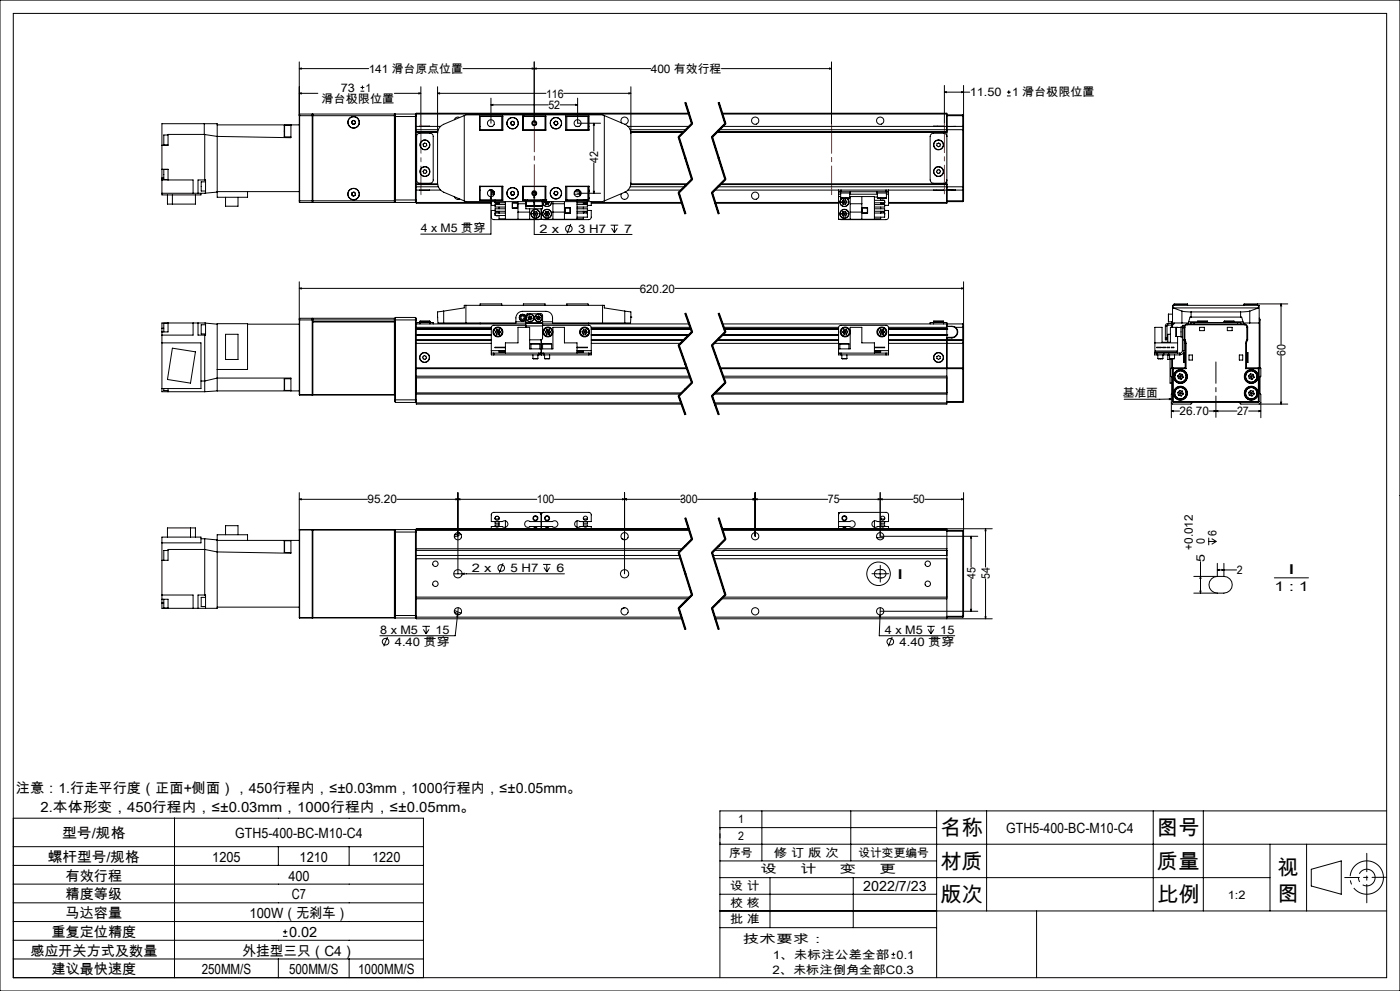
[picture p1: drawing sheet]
<svg xmlns="http://www.w3.org/2000/svg" width="420mm" height="297mm" viewBox="0 0 420 297" stroke-linecap="round" stroke-linejoin="round" font-family="sans-serif">
<g fill="none" stroke="#000" stroke-width=".3">
<path d="M0 0h420v297h-420zM4 4h412v289h-412zM89.8 18.6v41.6M160.3 18.6v18.3M249.4 18.6v18.8M61.3 37.1v3.2M65.2 37.4h24.6M85.4 37.5v3.5M85.4 37.5h1.9M87.3 37.4v3.9l-22.1-.4-3.8-.6M89.8 20.6l.6-.2v.3zM89.8 28l.6-.2v.3z"/>
<path d="M89.8 28h5.6M89.8 20.6h20.8M89.9 34.2l-.1 .5h28.5M89.9 34.2v26.5M89.9 34.2h3.8M93.7 34.2v26.5M93.7 34.2l.1 .1M93.8 34.3v26.3M93.8 34.2v26.5M93.8 34.2v.1M93.8 34.2h24.6M105.5 36.8l.4 .4"/>
<path d="M105.7 36.2l-.2 .6M106.3 36.1l.3 .5M106.3 36.1l-.6 .1M106.4 37.1l-.5 .1M106.6 36.6l-.2 .5M108.2 27.3h1.1M108.2 26.2h1.1M108.7 25.6v1.2M118.3 28h8M118.3 34.7v25.5M118.4 34.2l-.1 .5M118.4 34.4v.5"/>
<path d="M118.4 34.2v.2M118.4 34.9v25M118.4 34.9h6.5M118.6 34.2v26.5M118.6 34.2h6M118.6 34.2l-.2 .2M124.6 34.2v26.5M124.6 34.2l.3 .2M124.9 34.4v.5M124.9 34.2v.2M124.9 34.9v25M124.9 37.9h7.3"/>
<path d="M124.9 39.6h6.4M124.9 39.7h6.4M124.9 34.2h81.8M124.9 38.9h6.6M124.9 39.5h6.4M125.7 27.8l.6 .2-.6 .1zM125.9 37.9h3M126.3 26v11.4M131.3 28l.6-.2v.3zM131.3 26v29.4a2.98 2.98 0 0 0 1.8 2.2l6.2 2.6M131.3 28h32.5M137.9 35.2h-.1a1.1 1.1 0 0 0-1.5 .7"/>
<path d="M138.9 20.6h56.3M139.3 34.6l-6.2 2.6a2.94 2.94 0 0 0-1.8 2.8M139.3 34.6v25.6M139.3 34.6l.5-.2h41l.5 .2M143.9 37.9h.1M143.9 38.9h.1M143.9 34.8h6.9v4.2h-6.9zM144 38.9h6.8M146.8 37.9h.9M147.3 31.4l.6-.1v.3zM147.3 29.4v7.5M147.3 31.4h17.2"/>
<path d="M150.5 34.9v4M150.8 34.9h-6.8v4.1M153.2 36.9l.3 .5M153.5 37.4h.6M153.5 36.4l-.3 .5M153.5 36.4h.6M154.1 36.4l.2 .5M154.3 36.9l-.2 .5M156.8 34.8h7v4.2h-7zM156.8 34.9h7M156.8 38.9h7M157 34.9v4"/>
<path d="M157.2 34.8l.1 .1M159.7 20.4l.6 .2-.6 .1zM160.3 20.6l.6-.2v.3zM163.5 34.9v4M166.2 36.7l.1 .6M166.3 37.3l.6 .2M166.7 36.3l.5 .2M166.7 36.3l-.5 .4M167.2 36.5l.1 .6M167.3 37.1l-.4 .4M168 31.4h5.3M169.1 28h20.2"/>
<path d="M169.7 34.9h6.8v4.1M169.7 34.8h7v4.2h-7zM169.7 38.9h6.8M170 34.9v4M172.7 31.3l.6 .1-.6 .2zM172.8 37.9h.9M173.3 29.4v7.5h6.9M176.4 34.9v4M176.5 37.9h.2M176.5 38.9h.2M178.2 36.9l.1 .6h-.3zM178.2 36.9v8.4"/>
<path d="M181.3 34.6l6.1 2.6a2.94 2.94 0 0 1 1.9 2.8M181.3 34.6v25.6M186.5 36.9a1.09 1.09 0 0 1 .3-1.7 1.09 1.09 0 0 1 1.6 .6 1.09 1.09 0 0 1-.9 1.4M188.4 37.9h18.4M188.7 27.8l.6 .2-.6 .1zM189.1 38.9h16.7M189.2 39.5h15.9M189.3 26v28.8a3 3 0 0 1-1.9 2.8l-6.1 2.6M189.3 39.6h15.7M189.3 39.7h15.7M205.4 30.8l2 6.3M205.6 30.7l2 6.4-4 4 4 12.6-4 4 2 6.4"/>
<path d="M205.8 30.7l2 6.3M206.6 33.9h-81.7v.3M207.5 36.9l-4 4M207.7 37.2l-4 4M215 39.7h69.1M215.1 39.6h69M215.2 39.5h68.9M215.4 30.8l2 6.3M215.6 30.7l2 6.4-4 4 4 12.6-4 4 2 6.4M215.8 30.7l2 6.3M215.8 38.9h73M216.4 20.6h33"/>
<path d="M216.6 33.9h67.5v.3M216.7 34.2h67.4M216.8 37.9h68.8M217.5 36.9l-4 4M217.7 37.2l-4 4M248.8 20.4l.6 .2-.6 .1zM280.1 37.9h3M283.3 27.6l.6-.1v.3zM283.3 27.6h7.6M283.3 25.6v11.5M284.1 34.2v4.7M284.1 38.9v17.1"/>
<path d="M284.1 34.4h4.7M284.1 34.7h4.7M285.6 37.9h-1.5v1M285.6 37.9h1.1M285.6 37.9h.1M286.7 37.9h-1.1M286.7 37.9h2.1M288.5 27.5l.6 .1-.6 .2zM288.8 37.9v1M288.8 37.9l.3 .2M288.8 38.9h.3M288.8 34.4l.3 .2-.3 .1"/>
<path d="M288.8 34.4v.3M288.8 34.7v3.2M288.8 38.9v17.1M289.1 38.1v.8M289.1 38.9v17.1M289.1 25.6v12.5M302.1 28.7h1.1M302.1 27.6h1.1M302.6 27.1v1.1M48.6 50.7v2.7M48.6 50.7v-13.6h16.6v22h9.1v-1.7M48.6 53.4v5h11.7v-.5"/>
<path d="M48.6 53.9h9.3v4M48.6 50.7h1.8v3.2M48.6 53.4h.5M50.2 58.4v2.8h8.4v-2.8M50.4 50.8h-1.3v3h1.3M50.4 40.5h-1.3v3h1.3M51.7 58.4v2.8M61.3 40.3h-10.9v3.2h-1.8M61.3 40.3h.1M61.4 40.3v13.6M61.7 54.5h-1.3v2.8h1.3M61.7 57.9h-13.1"/>
<path d="M61.7 57.9v-4h-2.3v4M65.2 57.4h24.6M65.2 57.6l-3.5 .3M67.7 59.1v2.7h3.7v-2.7M85.4 41h1.9M105.6 58.4l.4 .3M105.6 57.8v.6M106.2 57.6l.4 .4M106.2 57.6l-.6 .2M106.5 58.5l-.5 .2M106.6 58l-.1 .5M118.4 59.9v.5"/>
<path d="M118.4 59.9h6.5M124.9 59.9v.5M124.9 55.2h6.4M124.9 57h7.3M124.9 56h6.6M124.9 55.3h6.4M125.4 40.1l3.6-.2a.96 .96 0 0 1 1 1v13a.96 .96 0 0 1-1 1h-3a.96 .96 0 0 1-1-1v-13.2zM125.9 57h3M126.9 43.2l.5-.3 .6 .2v.5l-.5 .4-.5-.2zM127.2 50.9l.6 .1 .3 .5-.4 .5-.6-.1-.2-.5zM136.3 58.9a1.07 1.07 0 0 0 1.6 .7M143.9 57h.1"/>
<path d="M143.9 55.8h6.9v4.2h-6.9zM143.9 56h.1M144 55.8v4.1h6.8M144 55.9h6.8M146.8 57h.6M147.3 59l.1 .6h-.3zM147.3 56.9v13.3h-21.1M147.4 57.5h.7M147.4 57h.3M147.4 57.5v.7M147.4 57v.5M147.4 58.2v.8"/>
<path d="M147.4 59.9v.1M147.4 58.2h.6M147.9 57.5v.4h.4M148 57.9v.8M148.1 57.3v.2M148.1 57.5h.1M148.5 59.9v.1M150.5 55.9v4M153.2 58l.3 .4M153.5 57.4l-.3 .6M153.5 58.4h.6M154.1 57.4l.2 .5"/>
<path d="M154.1 57.4h-.6M154.3 57.9l-.2 .5M156.8 55.8h7v4.2h-7zM156.8 59.9h7M156.8 55.9h7M157 55.9v4M157.3 59.9l-.1 .1M157.8 59.9v.1M158.3 59.9v.1M159.8 57.9h1M160.1 57.5h.4M160.3 58.7l.1 .6h-.3z"/>
<path d="M160.3 57.2v13.1h29.3M162.3 59.9v.1M162.8 59.9v.1M163.5 55.9v4M163.8 59.9h.1M163.8 59.9l-.1 .1M166.2 58.1l.4 .4M166.4 57.5l-.2 .6M166.9 57.4l.4 .4M166.9 57.4l-.5 .1M167.2 58.3l-.6 .2M167.3 57.8l-.1 .5"/>
<path d="M169.7 55.8h7v4.2h-7zM169.7 55.9h6.8M170 55.9v4M172.3 58.2h1.7M172.3 57.5h1.9M172.8 57h.9M173 58.9h.1M173.1 59.9v.1M173.3 57.9h6.9M173.9 57.5v.4h.4M174 57.9v.8M175 59.9v.1"/>
<path d="M176.4 55.9v4M176.5 59.4h.2M176.5 59.3h.2M176.5 55.8v4.1h-6.8M176.5 57h.2M176.5 57.5h.2M176.5 56h.2M176.5 57.9h.2M176.6 57v.5M176.7 59.4h.1M178 57.3h.3l-.1 .6zM178.2 48.8v9.1"/>
<path d="M187.5 57.6a1.1 1.1 0 0 1 .9 1.4 1.1 1.1 0 0 1-1.5 .6 1.1 1.1 0 0 1-.4-1.6M188.4 57h16M189.1 56h16.3M189.2 55.3h16.8M203.4 41.1l4 12.7M203.4 57.8l2 6.3M203.8 41l4 12.7M203.8 57.7l2 6.3M206.2 55.2h-16.9M207.5 53.6l-4 4M207.7 53.9l-4 4M213.4 41.1l4 12.7"/>
<path d="M213.4 57.8l2 6.3M213.8 41l4 12.7M213.8 57.7l2 6.3M214.4 57h37.2M215.4 56h73.4M216 55.3h68.1M216.1 55.2h68M217.5 53.6l-4 4M217.7 53.9l-4 4M251.6 57.5h.7M251.6 57h.7M251.6 57.5v.7"/>
<path d="M251.6 58.2v7.5h10.7v-6.8h-7.4M251.6 57v.5M251.6 58.9h.6M251.6 58.2h.6M252.1 57.5v.4h3v-.4M252.2 59.3h2.7M252.2 57.9v1.4M252.3 57v.5M252.3 57h13.5M252.3 57.5h13.5M252.7 59.4a1.35 1.35 0 0 0-.4 2 1.35 1.35 0 0 0 2.1 0 1.35 1.35 0 0 0-.5-2M252.8 59.4a1.31 1.31 0 0 0-.5 2 1.31 1.31 0 0 0 2 0 1.31 1.31 0 0 0-.5-2"/>
<path d="M252.9 59.9l-.3 .7M252.9 59.9l.4 .7M253.7 59.9h-.8M253.7 59.9l.4 .7M253.7 59.9l-.4 .7M254.9 57.9v1.4M254.9 58.2h8.3M255.1 58.9v6.8M258.6 58.9v6.8M262.3 59.1h.9M263.1 57.5v.4h3v-.4M263.2 59.3l.1 .1"/>
<path d="M263.2 59.3h2.7M263.2 57.9v1.4M263.3 59.4h.1M264.2 59.4v.6M265.8 57.5h.8M265.8 57h.8M265.8 57v.5M265.9 59.3l-2.6 .1M265.9 57.9v1.4M265.9 58.2h.7M266.6 57.5v.7M266.6 57v.5"/>
<path d="M266.6 58.2v3.4h-1.2M266.6 57h19M280.1 57h3M281.1 43.1l.5-.2 .5 .3-.1 .6-.5 .2-.5-.4zM281.2 51l.5-.1 .4 .4-.2 .6-.5 .1-.4-.5zM284.1 40.9a.96 .96 0 0 0-1-1h-3a1.02 1.02 0 0 0-1.1 1v13a1.02 1.02 0 0 0 1.1 1h3a.96 .96 0 0 0 1-1M284.1 56v4.7M284.1 56v.9h1.5M285.6 56.9l1.1 .1M285.6 57h1.1M285.6 56.9v.1M286.7 57h2.1"/>
<path d="M288.8 56h.3M288.8 56v1M288.8 57v3.2M289.1 56v.7M289.1 56.7l-.3 .3M289.1 56.7v3.5M89.8 60.2l.1 .5M89.8 60.2h28.5M89.9 60.7h3.8M93.8 60.6h.1M93.8 60.6l-.1 .1M93.8 60.6v.1"/>
<path d="M93.8 60.7h24.5M118.3 60.2v.5M118.3 60.6h.1M118.4 60.4v.2M118.4 60.6l-.1 .1M118.4 60.4l.2 .3M118.6 60.7h6M124.9 60.7v.2h22.5M124.9 60.4v.3M124.9 60.4l-.3 .3M124.9 60.7h22.5M139.3 60.2l.5 .2h41l.5-.2"/>
<path d="M147.4 60.4v1.2h1.1M148.5 63.1h-1.1v2.3l.7 .4 13.9-.1M148.5 60.7h.1M148.5 60.4v.3zM148.5 60.8h3.1M148.5 63.9v.3M148.6 60.8a.61 .61 0 0 0 .5 .4 .61 .61 0 0 0 .6-.4v.5M148.6 60.9h1M148.8 64.6h.7M149.7 63.3v.5a.63 .63 0 0 0-.6-.3 .63 .63 0 0 0-.5 .3M149.7 62.1v.5M149.7 64.6v1h1.9"/>
<path d="M151.6 60.4v5.3h21.5v-5.3M151.6 61.3h-3.1v.8h3.1M151.6 62.6h-3.1v.7h3.1M151.6 63.8h-3.1v.8h3.1M153.7 60.8h1.6v1.6h-1.6zM153.7 60.8h1.5v1.5h-1.5zM155.4 60.4v5.3M155.4 63.6h3.5M155.4 61.1h2.4M157.8 60.4v.3M157.8 61.8v.8h5v-.8M157.8 60.7v1.1"/>
<path d="M157.8 60.7h.1M157.8 61.8h5M157.9 61.6l2.2 .1M157.9 61.6h2.3M157.9 60.4v1.2M158.9 62.6v3.1M159.9 64.1h1.5M159.9 64.1l.4 .6M160.1 61.7h.1M160.2 60.7h.2M160.2 60.4v1.2M160.2 63.4h.8"/>
<path d="M160.2 63.4l-.3 .7M160.2 63.4l.4 .7M160.3 64.7h.7M160.4 61.6h2.3M160.4 60.4v1.2M160.6 64.1l-.3 .6M160.6 64.1l.4 .6M161 63.4l.4 .7M161 63.4l-.4 .7M161.4 64.1l-.4 .6M162.4 62.6v3.1M162.7 60.7h.1"/>
<path d="M162.7 60.4v1.2M162.8 60.7v1.1M162.8 60.4a1.31 1.31 0 0 0 1.3 1.5 1.31 1.31 0 0 0 1.4-1.5 1.35 1.35 0 0 1-1.4 1.5 1.35 1.35 0 0 1-1.3-1.5v.3M162.9 60h.1M163.4 64.1h1.5M163.4 60.6h1.5M163.4 60.6l.4 .6M163.4 64.1l.4 .6M163.5 60.4l-.1 .2M163.8 63.4h.7M163.8 61.2h.7M163.8 63.4l-.4 .7"/>
<path d="M163.8 64.7h.7M163.8 63.4l.3 .7M164 60.4l.1 .2M164.1 60.6l-.3 .6M164.1 60.6l.4 .6M164.1 64.1l-.3 .6M164.1 64.1l.4 .6M164.2 60.4l-.1 .2M164.5 63.4l.4 .7M164.5 63.4l-.4 .7M164.8 60.4l.1 .2M164.9 60.6l-.4 .6"/>
<path d="M164.9 64.1l-.4 .6M165.9 60.4v5.3M165.9 63.6h3.4M165.9 61.1h3.4M169.3 60.4v5.3M169.5 62.3h1.6v1.6h-1.6zM169.5 62.3h1.5v1.5h-1.5M171.2 67.1l-1.1 2.9M173.1 61.3h3.1v.8h-3.1M173.1 62.6h3.1v.7h-3.1M173.1 63.8h3.1M173.1 60.8h3.1"/>
<path d="M175 63.3v.5a.63 .63 0 0 1 .6-.3 .63 .63 0 0 1 .6 .3M175 62.1v.5M175 65.1v.5h-1.9M175.1 60.9h1M175.3 60h.7M176.2 60h.1M176.2 60.8a.61 .61 0 0 1-.6 .4 .61 .61 0 0 1-.6-.4v.5M176.2 63.9v.3M176.2 63.1h1.2v2.1l-.2 .4-.6 .2-13.9-.1M176.2 63.8v1.3h-3.1M176.2 60.7h.1M176.2 60.4v.3z"/>
<path d="M177.4 60.4v1.2h-1.2M177.4 60.9h27.2M177.4 60.7h27.1M183.2 67.5h2.3M183.5 68.4l.8 1.3M184.3 67.5v2.2M185.2 68.4l-.9 1.3M214.5 60.7h37.1M214.6 60.9h37M252.6 64.1l.3 .6M252.6 60.6l.3 .6M252.6 60.6h1.5"/>
<path d="M252.9 63.4h.8M252.9 63.4l-.3 .7M252.9 63.4l.4 .7M253.3 64.1h-.7M253.3 64.1h.8M253.3 64.1l-.4 .6M253.3 64.1l.4 .6M253.3 60.6l-.4 .6M253.3 60.6l.4 .6M253.7 63.4l.4 .7M253.7 63.4l-.4 .7M253.7 61.2h-.8"/>
<path d="M253.7 64.7h-.8M254.1 64.1l-.4 .6M254.1 60.6l-.4 .6M255.1 63.6h3.5M255.1 61.1h3.5M258.7 62.3h1.6v1.6h-1.6zM258.7 62.3h1.5v1.5h-1.5zM262.3 60h3.1v.8M262.3 61.3h3.1v.8h-3.1M262.3 62.6h3.1v.7h-3.1M262.3 63.8h3.1M262.3 60.8h3.1"/>
<path d="M264.2 63.3v.5a.63 .63 0 0 1 .6-.3 .63 .63 0 0 1 .6 .3M264.2 62.1v.5M264.2 65.1v.5h-1.9M264.3 60.9h1M264.5 60h.6M265.4 60.8a.61 .61 0 0 1-.6 .4 .61 .61 0 0 1-.6-.4v.5M265.4 60.4v.3M265.4 63.9v.3M265.4 63.1h1.2v2.1l-.3 .4-.5 .2-13.8-.1M265.4 63.8v1.3h-3.1M265.4 60.7h.1M266.6 60.7h17.5"/>
<path d="M284.1 60.7v.2h-17.5M284.1 60.2h4.7M284.1 60.4h4.7M288.8 60.2h.3M288.8 60.2v.2M289.1 60.2l-.3 .2M48.6 98.4v1.1M48.6 99.5v17.9h12.8M48.6 98.4h.5M50.4 96.9h-1.3v2.6M50.4 96.8v2.7h-1.8M57.9 96.8v3.6h-9.3"/>
<path d="M59.4 96.8v3.6h2.3v-3.6M61.7 97.3h-1.3v2.8h1.3M61.7 96.8h-13.1v1.6M61.7 96.8l3.5 .4M74.3 97.2h15.5M89.8 86.4l.6-.1v.3zM89.8 84.5v33.8M89.8 86.4h102.1M89.9 95.4l-.1 .5h35.1M89.9 95.4v23M89.9 95.4h3.8M93.7 95.4v23"/>
<path d="M93.7 95.4l.1 23h24.6M93.8 96.4h24.6zM118.6 95.1v25.5M118.6 95.1l-.2 .3v24.4M118.6 95.1h6M124.6 95.1v25.5M124.6 95.1l.3 .3v.5M124.9 97.1h32.9M124.9 98.6h22.5M124.9 98.7h22.5M124.9 98.1h22.5M124.9 98.5h22.5"/>
<path d="M124.9 95.9v14.3M126 96.6v.1M126 96.3h3M126 96.7h-1v.4M126 96.6h3M126 96.7h3M126 96.3v.3M126 96.7v.4M129 96.6l-.1 .1M129 96.7h1v.4M129 96.3v.3M129 96.7v.4"/>
<path d="M133.1 96.8h21.7a3.2 3.2 0 0 1 .6-2.9l.6-.5 .8-.1h7a1.93 1.93 0 0 1 2 2v1.5h21.6M133.1 93.2l-1.8 .3 .1 3.3h1.7M133.1 93.2l6.2-.9v-.8h42v.8l6.1 .9M133.1 93.2v3.6M139.8 91.5v5.3M144 91.5v-.4h6.5v.4M144 96.8v.3M148.6 99.4l.3 .7M148.6 99.4l.8 .1M149 98.8l.8 .1M149 98.8l-.4 .6M149 98.8l.4 .7"/>
<path d="M149.4 99.5l.7 .1M149.4 99.5l-.5 .6M149.4 99.5l.3 .7M149.8 98.9l.3 .7M149.8 98.9l-.4 .6M150.1 99.6l-.4 .6M154.8 96.4h3M157 91.5v-.4h6.5v.4M157.8 96.9v.8M157.8 96.7v.2M157.8 96.7v-2.2l.4-.5 4.4 .1 .2 .3v2.3M157.8 97.5l-10.1 .1-.3 .5v7"/>
<path d="M157.8 96.7h5M157.8 96.9h5M157.8 97.7h5M157.8 97.7v.4M158.5 95.1l.1 .6M158.5 95.1l.5 .2M158.6 95.7l.5 .1M158.9 94.7l-.4 .4M158.9 94.7l.6 .2M158.9 94.7l.2 1.1M159 95.3l-.4 .4M159 95.3l.6 .2"/>
<path d="M159.5 94.9l.1 .6M159.5 94.9l-.5 .4M159.6 95.5l-.5 .3M161 95.5l.4 .3M161.1 94.9l-.1 .6M161.1 94.9l.4 .4M161.5 95.3l.5 .4M161.5 95.3l-.5 .2M161.6 94.7l.5 .4M161.6 94.7l-.5 .2M161.6 94.7l-.2 1.1M162 95.7l-.6 .1"/>
<path d="M162.1 95.1l-.1 .6M162.1 95.1l-.6 .2M162.8 97.7l-.1 3.9-.4 .2h-3.4M162.8 96.9v.8M162.8 96.7v.2M162.8 97.6h14.3l.3 .5v7M162.8 97.1h43.9M162.8 96.4h3M163.6 99.4l.3 .7M163.6 99.4l.8 .1M164 98.8l.8 .1M164 98.8l-.4 .6"/>
<path d="M164 98.8l.4 .7M164.4 99.5l.7 .1M164.4 99.5l-.5 .6M164.4 99.5l.3 .7M164.8 98.9l.3 .7M164.8 98.9l-.4 .6M165.1 99.6l-.4 .6M170 91.5v-.4h6.4l.1 .4M174.6 99.4l.3 .7M174.6 99.4l.8 .1M175 98.8l.8 .1M175 98.8l-.4 .6"/>
<path d="M175 98.8l.4 .7M175.4 99.5l.7 .1M175.4 99.5l-.5 .6M175.4 99.5l.3 .7M175.8 98.9l.3 .7M175.8 98.9l-.4 .6M176.1 99.6l-.4 .6M176.5 96.8v.3M177.4 98.6h29.9M177.4 98.7h29.9M177.4 98.1h29.7M177.4 98.5h29.8"/>
<path d="M180.8 91.5v5.3M187.4 93.2l1.9 .3v1.5M187.4 93.2v3.6M189.3 95l-.1 1.8h-1.8M189.3 95h.1M202.5 86.4h86.6M205.4 94l2 5.5M205.6 93.9l2 5.6-4 4 4 11.2-4 4 2 5.6M205.8 93.8l1 2.8M206.8 96.6l1 2.8zM207.5 99.4l-4 4M207.7 99.6l-4 4"/>
<path d="M215.4 94l2 5.5M215.6 93.9l2 5.6-4 4 4 11.2-4 4 2 5.6M215.8 93.8l2 5.6M216.7 97.1h72.1M217.1 98.1h34.5M217.2 98.5h34.4M217.3 98.6h34.3M217.3 98.7h34.3M217.5 99.4l-4 4M217.7 99.6l-4 4M252.8 99.6l.4 .6M253.2 98.9l-.4 .7"/>
<path d="M253.2 98.9l.4 .6M253.6 99.5l-.8 .1M253.6 99.5l-.4 .7M253.6 99.5l.4 .6M253.9 98.8l-.7 .1M253.9 98.8l.4 .6M253.9 98.8l-.3 .7M254.3 99.4l-.3 .7M254.3 99.4l-.7 .1M263.8 99.5l.4 .7M263.8 99.5h.7M264.2 98.8h.8"/>
<path d="M264.2 98.8l-.4 .7M264.2 98.8l.3 .7M264.5 99.5l-.3 .7M264.5 99.5l.4 .7M264.5 99.5h.8M265 98.8l.3 .7M265 98.8l-.5 .7M265.3 99.5l-.4 .7M266.6 98.6h17.5M266.6 98.7h17.5M266.6 98.1h17.5M266.6 98.5h17.5"/>
<path d="M280.1 96.6v.1M280.1 96.3h3M280.1 96.7h-1.1v.4M280.1 96.6h3M280.1 96.3v.3M280.1 96.7v.4M280.1 96.7h3M283.1 96.6l-.1 .1M283.1 96.7h1v.4M283.1 96.3v.3M283.1 96.7v.4M284.1 97.1v1"/>
<path d="M284.1 98.5v.1M284.1 98.6h.1M284.1 97.1v.7h1.5M284.1 98.1v.4M284.1 98.6v1.8M284.1 97.9h1.5M285.6 97.9a1.62 1.62 0 0 1 1.6 1.6 1.62 1.62 0 0 1-1.6 1.6M285.6 97.8l1.1 .3M285.6 97.8v.1M286.7 98.1a1.79 1.79 0 0 1 .5 2 1.79 1.79 0 0 1-1.6 1.2M286.7 98.1h2.1M288.5 86.3l.6 .1-.6 .2z"/>
<path d="M288.8 97.1v1M288.8 97.1l.3 .2v.8h-.3M288.8 98.1v3.7M289.1 84.5v17.3M349.6 97.7h.5M349.6 97.7v3.6M350.1 97.7v3.6M350.3 97.4l-.2 .3M350.3 96.9l-.5 .3-.2 .5M350.3 96.9v.5M350.5 94.2l.1 2.2M350.5 94.2h.1"/>
<path d="M350.6 94.2h-.1M350.6 94.2v2.2M350.6 96.4h1.2M350.6 94.2h1.2M351.5 96.4v1.7M351.8 96.7l-.2 .2h-1.3M351.8 97.4v.7M352 92.3h25.5M352 92.3l2.6 .9M352 91.5v.8M352.2 96.8l-.4 .6h-1.5M352.2 91.5v-.4h4.1v.4"/>
<path d="M352.2 91.3h4.1M352.8 98.1v2.8M352.8 98.1h1.5M353.3 98.1h-2.2v4.5h-2.5v-4.5h-2.1v7.7M354.6 93.2l2.7 .3M354.6 96.8h-2.8v-5.3h26v18.7M354.6 93.2v3.6M354.7 98h-.4v3h.4M354.7 98.2h.5M354.7 98.2v6.9M355.2 98.1v-.6h-.5v.7M355.2 98.1h.3"/>
<path d="M355.2 98.1v7M355.5 98.1v3.7M356.2 97.1a1.02 1.02 0 0 0-1 1M356.2 97.1v.2M356.2 97.3l-.6 .4-.1 .4M356.2 97.1h17.1M356.2 97.3h17.1M356.6 96.4h2.7M357.3 95h-.3l-.5 1.8h-1.9M357.3 93.5h14.9M357.3 93.5v1.5M357.3 95h14.9"/>
<path d="M358.2 96.7h-.9v.4M358.2 96.7h13.1M358.2 96.7v.4M359.3 96.3h3M359.3 96.6v.1M359.3 96.6h3M359.3 96.3v.3M359.9 98.1h1.4v1h-1.4zM362.3 96.6l-.1 .1M362.3 96.3v.3M367.2 96.3h3M367.2 96.6l.1 .1"/>
<path d="M367.2 96.6h3M367.2 96.3v.3M368.2 98.1h1.4v1h-1.4zM370.2 96.6v.1M370.2 96.4h2.7M370.2 96.3v.3M371.3 96.7h1v.4M371.3 96.7v.4M372.2 95h.3l.5 1.8h1.9M372.2 93.5v1.5M373.2 91.3h4.1M373.3 97.1a1.02 1.02 0 0 1 1 1"/>
<path d="M373.3 97.3l.6 .4 .2 .4M373.3 97.1v.2M374.1 98.1h.2M374.1 98.1v3.7M374.3 98.1v3.7M374.9 93.2l-2.7 .3M374.9 96.8h2.9M374.9 93.2v3.6M377.3 91.1v.4M377.5 92.3l-2.6 .9M377.5 91.5v.8M377.8 95.4l.2 .5"/>
<path d="M377.8 95.9h.2M378 95.9v14.3M384.3 91.1l.2 .6h-.3zM384.3 91.1v12.1M386.3 91.1h-13.1v.4M48.6 102.8h11.7v13.6h-11.7M49.1 116.4v.6h1.3M50.4 116.4v1M51.7 104.3l6.9 1.1-1.5 9.4-6.9-1.1zM60.3 114.2h1.1l3.8-.9h22.1v3.9M61.4 100.4v17M65.2 110.7h9.1v-13.7h-9.1v20.2"/>
<path d="M65.2 117.2h24.6M65.2 117.2l-3.8 .2M67.7 100.2h3.7v7.5h-3.7zM85.4 113.5v3.5M85.4 113.5h1.9M85.4 117h1.9M89.8 118.3l.1 .1M89.9 118.4h3.8M118.3 118.2v-22.8h-24.5v22.8l-.1 .2M118.3 118.2l-28.5 .1M118.3 118.2l.1 .1M118.4 119.8l.2 .8"/>
<path d="M118.4 119.8h6.5M124.9 110.2v.3M124.9 110.5v10.6h79.6M124.9 110.5h81.2M124.9 112.7h82M124.9 113.2h82.2M124.9 110.2h81.1M124.9 117.8h79.6M124.9 118.1h79.3M124.9 100.4h22.5M124.9 100.3h22.5M124.9 101.8h22.5"/>
<path d="M124.9 102.1h22.5M124.9 102.9h22.5M124.9 100.5h22.5M126.8 107l.4-.4 .6 .1 .1 .6-.4 .4-.5-.1zM147.4 105.8h.7M147.4 105.8v.6h.7M147.4 105.1v.7M147.4 105.1h4.2M148.1 105.8h13.5M148.1 106.4h13.5M148.1 105.8v.6M148.9 100.1l.8 .1"/>
<path d="M151.6 105.8v-3h3.8v-4.7h3.5v6.5h7v-6.5h3.4v4.7h3.8v3M151.6 105.2h-1.9v.3h1.9M151.6 104.1h-3.1l3.1 .1M159.3 103h.1M159.3 103.1h2.7M159.3 103.1v1.5M159.3 103h2.6M159.9 107.5h1.5M159.9 106.4v1.1M161.4 106.4v1.1M161.6 105.8h1.5M161.6 106.4h.8"/>
<path d="M161.6 105.8v.6M162 103.1h.1M162 103.1v1.5M162.4 106.4h.7M162.4 101.8v4.6M162.8 103.1h2.7M162.8 103.1v1.5M163.1 105.8h13.5M163.1 106.4h13.5M163.1 105.8v.6M163.4 107.5h1.5M163.4 106.4v1.1"/>
<path d="M163.9 100.1l.8 .1M164.9 106.4v1.1M165.5 103.1v1.5M173.1 105.2h1.9v.3h-1.9M173.1 104.1h3.1l-3.1 .1M173.1 105.1h4.3M174.9 100.1l.8 .1M176.6 105.8h.8M176.6 105.8v.6M177.4 105.8v.6h-.8M177.4 105.1v.7M177.4 100.4h29.3"/>
<path d="M177.4 100.3h29.5M177.4 101.8h27.9M177.4 102.1h27.6M177.4 102.9h26.8M177.4 100.5h29.2M203.4 103.5l4 11.2M203.4 118.7l2 5.6M203.8 103.4l4 11.2M203.8 118.6l2 5.6M207.5 114.5l-4 4M207.7 114.8l-4 4M213.4 103.5l4 11.2"/>
<path d="M213.4 118.7l2 5.6M213.8 103.4l4 11.2M213.8 118.6l2 5.6M214.2 118.1h69.9M214.2 102.9h37.4M214.5 117.8h69.6M215.1 102.1h36.5M215.3 101.8h36.3M216 110.2h72.8M216.1 110.5h72.7M216.6 100.5h35M216.7 100.4h34.9"/>
<path d="M216.9 100.3h34.7M216.9 112.7h67.2M217.1 113.2h67M217.5 114.5l-4 4M217.7 114.8l-4 4M251.6 105.8h.7M251.6 104.6h3.5v-6.5h3.5v4.7h3.7v3M252 103.1h2.7M252 103.1h.1M252 103.1v1.5M252.3 105.8h13.5M252.3 105.8v.6"/>
<path d="M252.3 106.4h13.5M252.6 107.5h1.5M252.6 106.4v1.1M254 100.1l-.8 .1M254.1 106.4v1.1M254.7 103.1v1.5M262.3 105.2h1.9v.3h-1.9M262.3 104.1h3.1l-3.1 .1M262.3 105.1h4.3M264.2 100.2h.7M265.8 105.8h.8M265.8 105.8v.6"/>
<path d="M266.6 105.1v-7l-.4-.5-14-.1-.6 .6v8.3h.7M266.6 105.8v.6h-.8M266.6 105.1v.7M266.6 100.4h17.5M266.6 100.3h17.5M266.6 101.8h22.2M266.6 102.1h22.2M266.6 102.9h22.2M266.6 100.5h17.5M281.1 106.9l.5-.3 .5 .3-.1 .6-.4 .2-.5-.3zM284.1 100.5v20.6h-69.6M284.1 100.4v.1"/>
<path d="M284.1 100.4h.1M284.1 101.3h1.5M284.1 101.1h1.5M285.6 101.1v.2M288.8 110.2l.3 .3h-.3M288.8 110.2v.3M288.8 101.8v.3M288.8 101.8h.3M288.8 102.1v.8M288.8 102.9h.3M288.8 102.9v7.3M288.8 110.5v9.8"/>
<path d="M289.1 101.9l-.3 .2M289.1 101.8v.1M289.1 101.9v1M289.1 102.9v17.4M346.5 102.8h6.8M346.6 105.2h6.5v.3h-6.5zM347.1 104.1l1.2 .1zM347.1 105.8h-.7v.6h.7M347.1 105.8h6.8M347.1 106.4h2M347.1 105.8v.6M347.3 107.5h1.6"/>
<path d="M347.3 106.4v1.1M348.9 104.1l.7 .1zM348.9 106.4v1.1M349.1 106.4h1.5M349.1 105.8v.6M349.6 101.3v.5h.5v-.5M349.6 101.3h.5M350.1 104.1l.8 .1zM350.3 106.4v1.3h1.2M350.6 106.4h3.3M350.6 105.8v.6M350.8 119.4l.6 .2-.6 .2z"/>
<path d="M350.9 107.5h1.5M350.9 106.4v1.1M351 107.7v7.1h.5M351.1 100.2h-.8v2.4M351.4 119.6l-14.1 .1M351.4 104.1l.7 .1zM351.5 110.2l-.2 .2v2.3l.5 .5M351.5 110.2h4.1M351.5 107.6v2.6M351.5 113v5M351.8 110.5l.2-.3v.3M351.8 110.5h.2"/>
<path d="M351.8 117.8l-.4 .3v7.1M351.8 107.6v2.6M351.8 110.5v9.8M352 110.5h3.8M352 110.5v9.8M352.4 106.4v1.1M352.8 100.9h1.5M353.3 100.9v4.9M353.3 112.6l.2 .8M353.3 112.6l.8 .3M353.3 117.6l.2 .9M353.3 117.6l.8 .3"/>
<path d="M353.5 113.4l.9 .3M353.5 118.5l.9 .2M353.9 112l.8 .2M353.9 112l-.6 .6M353.9 112l.2 .9M353.9 117l.8 .2M353.9 117l-.6 .6M353.9 117l.2 .9M353.9 105.8v.6M354.1 112.9l-.6 .5M354.1 112.9l.3 .8M354.1 112.9l.9 .2"/>
<path d="M354.1 117.9l.9 .2M354.1 117.9l-.6 .6M354.1 117.9l.3 .8M354.7 105.1l-.3 .6-.5 .1M354.7 105.1h.5M354.7 112.2l.3 .9M354.7 112.2l-.6 .7M354.7 117.2l.3 .9M354.7 117.2l-.6 .7M355 113.1l-.6 .6M355 118.1l-.6 .6M355.2 105.1a1.33 1.33 0 0 1-1.3 1.3"/>
<path d="M355.2 105.7v3M355.2 105.7h.3M355.2 108.7h.3M355.3 102.1l.3 .8M355.5 101.8h-.3l.1 .3M355.5 101.8v.1M355.5 105.7h.1M355.5 101.9l-.2 .2M355.5 101.9l.3 1M355.5 105.7v3M355.6 108.6l-.1 .1M355.6 102.9h.2"/>
<path d="M355.6 110.2l.2 .3M355.6 102.9v7.3M355.8 102.9v7.6M356.7 106.4h1v1.5h-1zM371.8 106.4h1v1.5h-1zM373.7 102.9h.2M373.7 110.5h3.8M373.7 102.9v7.6M373.9 108.6l.1 .1M373.9 110.2l-.2 .3M373.9 110.2h4.1M373.9 102.9v7.3"/>
<path d="M374 105.7h-.1M374 101.9l-.3 1M374 101.9l.2 .2M374 105.7v3M374 105.7h.3M374 108.7h.3M374.1 101.8l-.1 .1M374.1 101.8h.2M374.2 102.1l-.3 .8M374.3 105.7v3M374.3 101.8l-.1 .3M374.5 117.6l.3 .9"/>
<path d="M374.5 117.6l1.7 .5M374.5 112.6l.3 .8M374.5 112.6l1.7 .5M374.8 118.5l.8 .2M374.8 113.4l.8 .3M375.1 117l-.6 .6M375.1 117l.9 .2M375.1 117l.3 .9M375.1 112l.9 .2M375.1 112l-.6 .6M375.1 112l.3 .9M375.4 117.9l.2 .8"/>
<path d="M375.4 117.9l-.6 .6M375.4 112.9l.2 .8M375.4 112.9l-.6 .5M376 117.2l.2 .9M376 117.2l-.6 .7M376 112.2l.2 .9M376 112.2l-.6 .7M376.2 118.1l-.6 .6M376.2 113.1l-.6 .6M377.5 110.5v-.3l.3 .3M377.5 110.5h.3M377.5 110.5v9.8"/>
<path d="M377.8 117.8l.4 .4v7M377.8 110.5v9.8M378 110.2l.2 .2v2.3l-.4 .5M378 113v5M384.3 106.7v14.4M118.6 120.6h6M124.9 120.8h79.4M124.9 120.3l-.3 .3M214.3 120.8h69.8M284.1 120.3h4.7M284.1 120.6h4.7M288.8 120.3h.3"/>
<path d="M288.8 120.3v.3M289.1 120.3l-.3 .3M351.4 123.2h2.5M351.4 123.2l.6-.2v.4zM351.8 120.3h.2M351.8 120.3l.2 .3M352 120.3v.3M352 120.3h25.5M352 120.6h25.5M357.8 120.6l-.5 .5h-5.5l-.4-.3M362.7 123.2h8.4M364.2 123l.6 .2-.6 .2z"/>
<path d="M364.8 123.2l.6-.2v.4zM371.8 120.6l.5 .5h14M374.6 123.2h3.6M377.5 120.3v.3M377.5 120.3h.3M377.6 123l.6 .2-.6 .2zM377.8 120.3l-.3 .3M378.2 120.6l-.4 .5M384.2 120.5h.3l-.2 .6zM57.2 158.2v2.8M89.8 149.6l.6-.1v.3zM89.8 149.6h20.4"/>
<path d="M89.8 147.6v37.5M89.9 158.7v26.5M89.9 158.7l28.4 .2M89.9 158.7h3.8M93.7 158.7v26.5M93.7 158.7l.1 .2v26.2l-.1 .1M118.3 158.9v26.2M118.4 159v.5M118.4 159l-.1-.3h-24.5v26.5h24.5l.1-.2M118.4 159.5v25M118.4 158.8l-.1 .1M118.4 159.5h6.5"/>
<path d="M118.6 158.7v26.5M118.6 158.7h6M118.6 158.7l-.2 .3M119.1 149.6h41.9M124.6 158.7v26.5M124.6 158.7l.3 .3h81.9M124.9 158.6h81.7M136.8 149.5l.6 .1-.6 .2zM137.4 149.6l.6-.1v.3zM137.4 147.6v24.4M137.9 159.7l-1.6 .7M147.4 158.5v-.7h3.2a1.03 1.03 0 0 0 1.5 0 1.03 1.03 0 0 0 0-1.5 1.03 1.03 0 0 0-1.5 0h-3.2l.1-2.4 .5-.3h13.8l.4 .2 .2 .5 .1-.4 .5-.3h13.8l.4 .2 .2 .4v2.1h-3.3a1.03 1.03 0 0 0-1.4 0 1.03 1.03 0 0 0 0 1.5 1.03 1.03 0 0 0 1.4 0h3.3v.7"/>
<path d="M148.5 155.1v.4M148.5 156.3v.5h1.2M148.6 155.5h1.1M148.6 158.5l.5-.3 .5 .3M148.8 154.8h.7M149.7 155.1v.4M149.7 156.3v1.5M149.7 157.3h-1.2v.5M151.6 156.1v1.9M157.6 156.5a1.03 1.03 0 0 1 1.4-.2h6.6a1.03 1.03 0 0 1 1.5 0 1.03 1.03 0 0 1 0 1.5 1.03 1.03 0 0 1-1.5 0h-6.6a1.01 1.01 0 0 1-1.3 0 1.01 1.01 0 0 1-.1-1.3zM159.9 158.5l.7-.4 .7 .4M160.1 158.5l.5-.3 .5 .3"/>
<path d="M162 153.7h.7M162.4 153.7v4.8M163.5 158.5l.6-.4 .7 .4M163.7 158.5l.4-.3 .5 .3M173.1 156.1v1.9M175 155.1v.4M175 156.3v1.5M175 157.3h1.2v.5M175 155.5h1.2M175.1 158.5l.5-.3 .5 .3M176.2 155.1v.4M176.2 156.3v.5h-1.2"/>
<path d="M186.8 149.5l.6 .1-.6 .2zM187.4 149.6l.6-.1v.3zM187.4 147.6v24.4M204 149.6h-37.7M204.3 149.6h.1M205.4 155.3l2 6.4M205.6 155.3l2 6.3-4 4 4 12.7-4 4 2 6.3M205.8 155.2l1 3.2M206.6 158.5h-81.7v27h79.7M206.8 158.4l1 3.2zM209.3 149.6h39M215.4 155.3l2 6.4"/>
<path d="M215.6 155.3l2 6.3-4 4 4 12.7-4 4 2 6.3M215.8 155.2l2 6.4M216.6 158.6h67.5M216.7 159h72.1M226 149.5l.6 .1-.6 .2zM226.6 149.6l.6-.1v.3zM226.6 147.6v13.1M251.6 156.3h3.2a1.03 1.03 0 0 1 1.5 0 1.03 1.03 0 0 1 0 1.5 1.03 1.03 0 0 1-1.5 0h-3.2M251.6 154.3l.1-.4 .5-.3h13.8l.5 .3 .1 2.4h-3.3a1.03 1.03 0 0 0-1.4 0 1.03 1.03 0 0 0 0 1.5 1.03 1.03 0 0 0 1.4 0h3.3v.7M251.8 149.6h22.1M252 153.7h-.4v4.8M252.7 158.5l.6-.4 .7 .4"/>
<path d="M252.8 158.5l.5-.3 .5 .3M262.3 156.1v1.9M263.5 149.5l.6 .1-.6 .2zM264.1 147.6v13.1h29.2M264.1 149.6l.6-.1v.3zM264.2 155.1v.4M264.2 156.3v1.5M264.2 157.3h1.2v.5M264.2 155.5h1.2M264.3 158.5l.5-.3 .5 .3M265.4 155.1v.4M265.4 156.3v.5h-1.2"/>
<path d="M277.5 149.6h11.6M284.1 158.5v27M284.1 159.2h4.7M288.5 149.5l.6 .1-.6 .2zM288.8 159l.3 .2h-.3M288.8 159v.2M288.8 159.2v25.5M289.1 147.6v37.1M295.7 158.5l.1 .6h-.3zM295.7 158.5v11.5M297.7 158.5h-81.1M48.6 179.6v1.1"/>
<path d="M48.6 162.7h11.7v-1.7h-11.7v18.6M48.6 178.3h9.3v4M48.6 179.6h1.8v2.7M49.1 179.6v2.6h1.3M50.2 161v-2.8h8.4v2.8M50.4 165h-1.3v2.9M60.3 161.5h1.1M61.4 161.5v16.8M61.4 161.5l3.8 .3M61.7 179h-1.3v2.8h1.3M65.2 162h24.6M67.7 160.3v-2.8h3.7v2.8"/>
<path d="M74.3 162v-1.7h-9.1v22h-16.6v-1.6M85.4 162.1v3.5M85.4 162.1h1.9M85.4 165.6h1.9M87.3 162v3.8l-22.1-.4-3.8-.7h-11v3.2h-1.8M124.9 167.4l79.3 .1M124.9 179.5h81.5M124.9 179h82M124.9 164.5h79.9M124.9 165h79.4M136.1 172h33.2M138.3 160.1l-2 .9"/>
<path d="M138.6 172l.6-.2v.3zM150.9 168.8l-1.1 2.8M162.9 169.2h2.3M163.2 170.1l.8 1.3M164 169.2v2.2M164.9 170.1l-.9 1.3M186.5 161.4l.9 .4M203.4 165.7l4 12.6M203.8 165.6l4 12.6M203.9 166.5h-79M207.5 161.5l-4 4M207.5 178.2l-4 4"/>
<path d="M207.7 161.7l-4 4M207.7 178.4l-4 4M213.4 165.7l4 12.6M213.8 165.6l4 12.6M213.9 166.5h70.2M214.2 167.5h69.9M214.2 165h69.9M214.7 164.5h69.4M216.4 179.5h67.7M216.9 179h67.2M217.5 161.5l-4 4M217.5 178.2l-4 4"/>
<path d="M217.7 161.7l-4 4M217.7 178.4l-4 4M262.7 171.1a2.19 2.19 0 0 1 3 .4 1.25 1.25 0 0 1-1.2 1.7 1.75 1.75 0 0 1-2.1-.8v-.9zM262.8 172h2.5M263.1 161.1h2M264.1 170.7v2.5M291.3 160.7l.2 .6h-.3zM291.3 160.7v9.3M291.3 173.5v9.7M295.7 173.5v12M358.1 172.8h9.1M360 177.2h.3l-.1 .6z"/>
<path d="M360.2 172.8l.1 .6h-.3zM360.2 168.3v9.5M362.6 161.1v2.3M362.6 162.3h2.3M363.5 161.4l1.4 .9M364.9 162.3l-1.4 .8M365.2 170.8l.6-.1v.3zM365.2 168.8v4a2.5 2.5 0 0 0-2.5 2.5 2.5 2.5 0 0 0 2.5 2.5M365.2 170.8h5.8M366.6 170.7l.6 .1-.6 .2zM367.2 168.8v4M367.2 172.8a2.5 2.5 0 0 1 2.5 2.5 2.5 2.5 0 0 1-2.5 2.5h-9.1"/>
<path d="M382.3 173.2h10.2M48.6 180.7h.5M59.4 182.3v-4h2.3v4M65.2 182h24.6M89.8 185.1l.1 .1M89.9 185.2h3.8M116.2 190.9l-1.1 2.8M118.3 185.1h-28.5M118.3 185.1h.1M118.4 184.5v.5M118.4 184.5h6.5M118.4 185l.2 .2"/>
<path d="M118.6 185.2h6M126.7 187.7h2.3M127 188.6l.8 1.4M127.8 187.7v2.3M128.7 188.6l-.9 1.4M136.3 183.5l1.6 .7M136.3 182.9l2 .9M137.3 184.3v.6h-.2zM137.3 184.3l-.7 6.2h-22.7M137.5 182.1l-.2 2.2M187.4 182.1l-.9 .4M203.4 182.3l2 6.4"/>
<path d="M203.8 182.2l2 6.4M204.4 185h-79.5l-.3 .2M213.4 182.3l2 6.4M213.8 182.2l2 6.4M214.4 185h74.4M264 184.3l.2 .6h-.4zM264 184.3l-.2 6.2h22.6M264.1 183.2h29.2M264.1 182.1l-.1 2.2M267.7 190.9l-1.2 2.8M278.2 187.7h2.2M278.4 188.6l.9 1.4"/>
<path d="M279.3 187.7v2.3M280.1 188.6l-.8 1.4M284.1 184.7h4.7M288.8 184.7v.3M288.8 184.7h.3M289.1 184.7l-.3 .3M291.2 182.6h.3l-.2 .6zM295.5 184.9h.3l-.1 .6zM297.7 185.5h-83.1M4 245.2h123v47.8M4 253.7h123M4 259.4h123"/>
<path d="M52.4 245.2v47.8M83.5 253.7v5.7M104.7 253.7v5.7M216 253h200M216 248h65M216 258h65M228.6 243v15M255.2 243v15M281 243v50M296 243v30M346 243v30M361 243v30"/>
<path d="M381 253v20M392 253v20M416 243h-200v50M4 265h123M4 270.6h123M4 276.2h123M84.9 279.3h1.3M85.5 278.6v1.3M216 278h65M216 273h200M216 263h165M216 268h65"/>
<path d="M231 263v15M256 263v15M311 273v20M393.4 260.5l9-2.5v10l-9-2.5zM4 281.8h123M4 287.4h123M83.5 287.4v5.6M84.9 280.6h1.3M104.7 287.4v5.6M267.4 287.2h1.2M267.4 286h1.2M268 285.5v1.1"/>
<circle cx="106.1" cy="36.7" r="1.76"/>
<circle cx="106.1" cy="36.7" r="1.68"/>
<circle cx="147.3" cy="36.9" r="1.05"/>
<circle cx="153.8" cy="36.9" r="1.69"/>
<circle cx="153.8" cy="36.9" r="1.74"/>
<circle cx="160.3" cy="36.9" r=".5"/>
<circle cx="160.3" cy="36.9" r=".75"/>
<circle cx="166.8" cy="36.9" r="1.68"/>
<circle cx="166.8" cy="36.9" r="1.73"/>
<circle cx="173.3" cy="36.9" r="1.05"/>
<circle cx="226.6" cy="36.2" r="1.09"/>
<circle cx="264.1" cy="36.2" r="1.09"/>
<circle cx="106.1" cy="58.2" r="1.75"/>
<circle cx="106.1" cy="58.2" r="1.68"/>
<circle cx="127.5" cy="43.4" r="1.49"/>
<circle cx="127.5" cy="43.4" r="1.42"/>
<circle cx="127.5" cy="51.4" r="1.5"/>
<circle cx="127.5" cy="51.4" r="1.43"/>
<circle cx="147.3" cy="57.9" r="1.05"/>
<circle cx="153.8" cy="57.9" r="1.72"/>
<circle cx="153.8" cy="57.9" r="1.68"/>
<circle cx="160.3" cy="57.9" r=".5"/>
<circle cx="160.3" cy="57.9" r=".74"/>
<circle cx="166.8" cy="57.9" r="1.67"/>
<circle cx="166.8" cy="57.9" r="1.72"/>
<circle cx="173.3" cy="57.9" r="1.05"/>
<circle cx="226.6" cy="58.7" r="1.1"/>
<circle cx="281.6" cy="51.4" r="1.42"/>
<circle cx="281.6" cy="43.4" r="1.41"/>
<circle cx="281.6" cy="51.4" r="1.51"/>
<circle cx="281.6" cy="43.4" r="1.51"/>
<circle cx="160.6" cy="64.1" r="1.29"/>
<circle cx="160.6" cy="64.1" r="1.35"/>
<circle cx="164.1" cy="64.1" r="1.3"/>
<circle cx="164.1" cy="64.1" r="1.35"/>
<circle cx="170.7" cy="68.6" r="1"/>
<circle cx="253.3" cy="64.1" r="1.29"/>
<circle cx="253.3" cy="64.1" r="1.36"/>
<circle cx="149.4" cy="99.5" r="1.49"/>
<circle cx="149.4" cy="99.5" r="1.35"/>
<circle cx="149.4" cy="99.5" r="1.3"/>
<circle cx="156.8" cy="95.2" r=".84"/>
<circle cx="156.8" cy="95.2" r=".99"/>
<circle cx="156.8" cy="95.2" r=".5"/>
<circle cx="159" cy="95.3" r="1.1"/>
<circle cx="159" cy="95.3" r="1.14"/>
<circle cx="161.5" cy="95.3" r="1.16"/>
<circle cx="161.5" cy="95.3" r="1.11"/>
<circle cx="164.4" cy="99.5" r="1.49"/>
<circle cx="164.4" cy="99.5" r="1.35"/>
<circle cx="164.4" cy="99.5" r="1.3"/>
<circle cx="175.4" cy="99.5" r="1.49"/>
<circle cx="175.4" cy="99.5" r="1.35"/>
<circle cx="175.4" cy="99.5" r="1.3"/>
<circle cx="253.6" cy="99.5" r="1.34"/>
<circle cx="253.6" cy="99.5" r="1.5"/>
<circle cx="253.6" cy="99.5" r="1.3"/>
<circle cx="264.5" cy="99.5" r="1.35"/>
<circle cx="264.5" cy="99.5" r="1.3"/>
<circle cx="264.6" cy="99.5" r="1.49"/>
<circle cx="127.4" cy="107.1" r="1.51"/>
<circle cx="127.4" cy="107.1" r="1.43"/>
<circle cx="281.6" cy="107.1" r="1.49"/>
<circle cx="281.6" cy="107.1" r="1.44"/>
<circle cx="354.1" cy="117.8" r="2.01"/>
<circle cx="354.1" cy="112.8" r="1.75"/>
<circle cx="354.1" cy="117.8" r="1.76"/>
<circle cx="354.1" cy="112.9" r="2"/>
<circle cx="354.1" cy="112.8" r="1.69"/>
<circle cx="354.1" cy="117.8" r="2.1"/>
<circle cx="354.1" cy="112.8" r="2.1"/>
<circle cx="354.1" cy="117.8" r="1.7"/>
<circle cx="375.4" cy="117.8" r="2.01"/>
<circle cx="375.4" cy="112.9" r="2"/>
<circle cx="375.4" cy="112.8" r="1.69"/>
<circle cx="375.4" cy="117.8" r="2.1"/>
<circle cx="375.4" cy="112.8" r="2.1"/>
<circle cx="375.4" cy="117.8" r="1.7"/>
<circle cx="375.4" cy="117.8" r="1.74"/>
<circle cx="149.1" cy="155.3" r=".62"/>
<circle cx="160.6" cy="155.3" r=".75"/>
<circle cx="160.6" cy="155.3" r=".6"/>
<circle cx="164.1" cy="155.3" r=".75"/>
<circle cx="164.1" cy="155.3" r=".6"/>
<circle cx="175.6" cy="155.3" r=".62"/>
<circle cx="253.3" cy="155.3" r=".75"/>
<circle cx="253.3" cy="155.3" r=".6"/>
<circle cx="264.8" cy="155.3" r=".62"/>
<circle cx="130.6" cy="175" r=".83"/>
<circle cx="130.6" cy="168.9" r=".82"/>
<circle cx="137.4" cy="172" r="1.26"/>
<circle cx="137.4" cy="160.7" r="1.11"/>
<circle cx="150.4" cy="170.2" r=".98"/>
<circle cx="187.4" cy="160.7" r="1.1"/>
<circle cx="187.4" cy="172" r="1.24"/>
<circle cx="226.6" cy="160.7" r="1.11"/>
<circle cx="263.6" cy="172" r="3.5"/>
<circle cx="264.1" cy="160.7" r="1.11"/>
<circle cx="278.3" cy="175" r=".83"/>
<circle cx="278.3" cy="168.9" r=".82"/>
<circle cx="115.7" cy="192.3" r=".99"/>
<circle cx="137.4" cy="183.2" r="1.1"/>
<circle cx="187.4" cy="183.2" r="1.09"/>
<circle cx="226.6" cy="183.2" r="1.1"/>
<circle cx="264.1" cy="183.2" r="1.1"/>
<circle cx="267.1" cy="192.3" r=".98"/>
</g>
<path d="M412.4 262.3a2.5 2.5 0 0 0-4.1-1.1 2.5 2.5 0 0 0 1 4.2 2.5 2.5 0 0 0 3.2-2.9l-.1-.2" fill="none" stroke="#000" stroke-width=".3" stroke-dasharray="30.5 1.3 1.3 1.3" stroke-dashoffset="24.5" stroke-linecap="butt"/>
<path d="M414.8 261.5a5 5 0 0 0-8.3-2 5 5 0 0 0 2.2 8.3 5 5 0 0 0 6.2-6l-.1-.3" fill="none" stroke="#000" stroke-width=".3" stroke-dasharray="30.5 1.3 1.3 1.3" stroke-dashoffset="16.7" stroke-linecap="butt"/>
<g fill="none" stroke="#000" stroke-width=".3" stroke-dasharray="6.3 1.3 1.3 1.3 5.1">
<path d="M205.6 30.7l2 6.4M207.6 37.1l-4 4M215.6 30.7l2 6.4M217.6 37.1l-4 4M203.6 57.7l2 6.4M207.6 53.7l-4 4M213.6 57.7l2 6.4M217.6 53.7l-4 4M205.6 93.9l2 5.6M207.6 99.5l-4 4M215.6 93.9l2 5.6M217.6 99.5l-4 4"/>
<path d="M203.6 118.7l2 5.6M207.6 114.7l-4 4M213.6 118.7l2 5.6M217.6 114.7l-4 4M205.6 155.3l2 6.3M215.6 155.3l2 6.3M207.6 161.6l-4 4M207.6 178.3l-4 4M217.6 161.6l-4 4M217.6 178.3l-4 4M203.6 182.3l2 6.3M213.6 182.3l2 6.3"/>
</g>
<path d="M203.6 103.5l4 11.2M213.6 103.5l4 11.2" fill="none" stroke="#000" stroke-width=".3" stroke-dasharray="6.3 1.3 1.3 1.3 5.1" stroke-dashoffset="4.9"/>
<path d="M203.6 41.1l4 12.6M213.6 41.1l4 12.6M203.6 165.6l4 12.7M213.6 165.6l4 12.7" fill="none" stroke="#000" stroke-width=".3" stroke-dasharray="6.3 1.3 1.3 1.3 5.1" stroke-dashoffset="4.1"/>
<path d="M364.8 108.5v16.6" fill="none" stroke="#000" stroke-width=".3" stroke-dasharray="30.5 1.3 1.3 1.3" stroke-dashoffset="24.1"/>
<path d="M262.8 171.9h-1.2M264.1 170.7v-1.3M264.1 173.2v1.2M265.3 171.9h1.3" fill="none" stroke="#000" stroke-width=".3" stroke-dasharray="30.5 1.3 1.3 1.3"/>
<path d="M410 255.7v14.9" fill="none" stroke="#000" stroke-width=".3" stroke-dasharray="30.5 1.3 1.3 1.3" stroke-dashoffset="25"/>
<path d="M403.4 263l12.6-.1" fill="none" stroke="#000" stroke-width=".3" stroke-dasharray="30.5 1.3 1.3 1.3" stroke-dashoffset="26.1"/>
<path d="M216 248v5" fill="none" stroke="#000" stroke-width=".3" stroke-dasharray="30.5 1.3 1.3 1.3" stroke-dashoffset="29.9"/>
<path d="M126.3 58.4v-21M160.3 57.9v-21M249.5 58.3v-21M283.3 58.1v-21" fill="none" stroke="#f00" stroke-width=".3" stroke-dasharray="30.5 1.3 1.3 1.3" stroke-dashoffset="21.9"/>
<g fill="#000">
<path d="M350.8 119.4l.6 .2-.6 .2z"/>
<path d="M178.2 36.9l.1 .6h-.3zM178 57.3h.3l-.1 .6zM384.3 91.1l.2 .6h-.3zM384.2 120.5h.3l-.2 .6zM291.3 160.7l.2 .6h-.3zM291.2 182.6h.3l-.2 .6zM295.7 158.5l.1 .6h-.3zM295.5 184.9h.3l-.1 .6zM360.2 172.8l.1 .6h-.3zM360 177.2h.3l-.1 .6z"/>
<path d="M188.7 27.8l.6 .2-.6 .1zM131.3 28l.6-.2v.3z"/>
<path d="M288.5 27.5l.6 .1-.6 .2zM283.3 27.6l.6-.1v.3zM248.8 20.4l.6 .2-.6 .1zM160.3 20.6l.6-.2v.3zM288.5 149.5l.6 .1-.6 .2zM264.1 149.6l.6-.1v.3zM366.6 170.7l.6 .1-.6 .2zM365.2 170.8l.6-.1v.3z"/>
<path d="M89.8 86.4l.6-.1v.3zM288.5 86.3l.6 .1-.6 .2zM147.3 31.4l.6-.1v.3zM172.7 31.3l.6 .1-.6 .2zM147.3 59l-.2 .6h.3zM160.3 58.7l-.2 .6h.3zM89.8 20.6l.6-.2v.3zM159.7 20.4l.6 .2-.6 .1zM89.8 28l.6-.2v.3zM125.7 27.8l.6 .2-.6 .1zM89.8 149.6l.6-.1v.3zM136.8 149.5l.6 .1-.6 .2zM138.6 172l.6 .1v-.3zM137.4 149.6l.6-.1v.3zM186.8 149.5l.6 .1-.6 .2zM137.3 184.3l-.2 .6h.2zM264 184.3l-.2 .6h.4z"/>
<path d="M364.8 123.2l.6-.2v.4zM377.6 123l.6 .2-.6 .2z"/>
<path d="M364.2 123l.6 .2-.6 .2zM351.4 123.2l.6-.2v.4z"/>
<path d="M226.6 149.6l.6-.1v.3zM263.5 149.5l.6 .1-.6 .2zM187.4 149.6l.6-.1v.3zM226 149.5l.6 .1-.6 .2zM187.4 149.6l.6-.1v.3zM226 149.5l.6 .1-.6 .2z"/>
</g>
<g font-size="6.3">
<text x="282.1" y="250.3">名称</text>
<text x="347.1" y="250.3">图号</text>
<text x="282.1" y="260.3">材质</text>
<text x="347.1" y="260.3">质量</text>
<text x="383.3" y="262.1">视</text>
<text x="383.3" y="269.9">图</text>
<text x="282.1" y="270.3">版次</text>
<text x="347.1" y="270.3">比例</text>
</g>
<g font-size="4.2">
<text x="4.8" y="237.6">注意：1.行走平行度（正面+侧面），450行程内，≤±0.03mm，1000行程内，≤±0.05mm。</text>
<text x="12.2" y="243.3">2.本体形变，450行程内，≤±0.03mm，1000行程内，≤±0.05mm。</text>
<text x="18.6" y="251.3">型号/规格</text>
<text x="70.6" y="251.3">GTH5-400-BC-M10-C4</text>
<text x="301.9" y="249.5">GTH5-400-BC-M10-C4</text>
<text x="14.4" y="258.3">螺杆型号/规格</text>
<text x="19.7" y="263.9">有效行程</text>
<text x="63.7" y="258.3">1205</text>
<text x="86.5" y="263.9">400</text>
<text x="89.9" y="258.3">1210</text>
<text x="111.7" y="258.3">1220</text>
<text x="19.7" y="269.5">精度等级</text>
<text x="87.6" y="269.5">C7</text>
<text x="259" y="267">2022/7/23</text>
<text x="19.7" y="275.2">马达容量</text>
<text x="74.9" y="275.2">100W（无刹车）</text>
<text x="15.5" y="280.8">重复定位精度</text>
<text x="86.7" y="280.8">0.02</text>
<text x="9.1" y="286.4">感应开关方式及数量</text>
<text x="72.7" y="286.4">外挂型三只（C4）</text>
<text x="15.5" y="292">建议最快速度</text>
<text x="60.5" y="292">250MM/S</text>
<text x="86.7" y="292">500MM/S</text>
<text x="107.4" y="292">1000MM/S</text>
</g>
<g font-size="4.1">
<text x="269" y="173.6">I</text>
<text x="386.4" y="172">I</text>
<text x="382.3" y="177.2">1 : 1</text>
</g>
<g font-size="3.5">
<text x="110.6" y="21.8">141 滑台原点位置</text>
<text x="195.2" y="21.8">400 有效行程</text>
<text x="102.3" y="27.5">73</text>
<text x="109.7" y="27.5">1</text>
<text x="163.8" y="29.2">116</text>
<text x="290.9" y="28.9">11.50</text>
<text x="303.6" y="28.9">1 滑台极限位置</text>
<text x="96.4" y="31">滑台极限位置</text>
<text x="164.5" y="32.7">52</text>
<text x="179.5" y="48.8" transform="rotate(-90 179.5 48.8)">42</text>
<text x="126.3" y="69.7">4 x M5 贯穿</text>
<text x="161.9" y="69.8">2 x</text>
<text x="173.4" y="69.8">3 H7</text>
<text x="187.3" y="69.8">7</text>
<text x="191.9" y="87.7">620.20</text>
<text x="385.6" y="106.7" transform="rotate(-90 385.6 106.7)">60</text>
<text x="336.8" y="119.1">基准面</text>
<text x="353.9" y="124.5">26.70</text>
<text x="371.1" y="124.5">27</text>
<text x="110.3" y="150.9">95.20</text>
<text x="161" y="150.9">100</text>
<text x="204" y="150.9">300</text>
<text x="248.3" y="150.9">75</text>
<text x="273.9" y="150.9">50</text>
<text x="365" y="160.5" transform="rotate(-90 365 160.5)">6</text>
<text x="357.9" y="164.8" transform="rotate(-90 357.9 164.8)">+0.012</text>
<text x="361.4" y="163" transform="rotate(-90 361.4 163)">0</text>
<text x="141.6" y="171.5">2 x</text>
<text x="153.1" y="171.5">5 H7</text>
<text x="167" y="171.5">6</text>
<text x="292.6" y="173.5" transform="rotate(-90 292.6 173.5)">45</text>
<text x="297" y="173.5" transform="rotate(-90 297 173.5)">54</text>
<text x="361.4" y="168.3" transform="rotate(-90 361.4 168.3)">5</text>
<text x="371" y="172.1">2</text>
<text x="114.1" y="190">8 x M5</text>
<text x="130.7" y="190">15</text>
<text x="265.5" y="190">4 x M5</text>
<text x="282.1" y="190">15</text>
<text x="118.4" y="193.6">4.40 贯穿</text>
<text x="269.8" y="193.6">4.40 贯穿</text>
<text x="221.4" y="246.8">1</text>
<text x="221.4" y="251.8">2</text>
<text x="218.8" y="256.8">序号</text>
<text x="232.2" y="256.8">修 订 版 次</text>
<text x="257.5" y="256.8">设计变更编号</text>
<text x="228.2" y="261.8">设</text>
<text x="240.1" y="261.8">计</text>
<text x="252" y="261.8">变</text>
<text x="263.9" y="261.8">更</text>
<text x="219.1" y="266.7">设 计</text>
<text x="368.3" y="269.3">1:2</text>
<text x="219.1" y="271.7">校 核</text>
<text x="219.1" y="276.7">批 准</text>
<text x="222.9" y="282.7">技术要求：</text>
<text x="231.8" y="287.3">1、未标注公差全部 0.1</text>
<text x="231.7" y="291.8">2、未标注倒角全部C0.3</text>
</g>
</svg>
